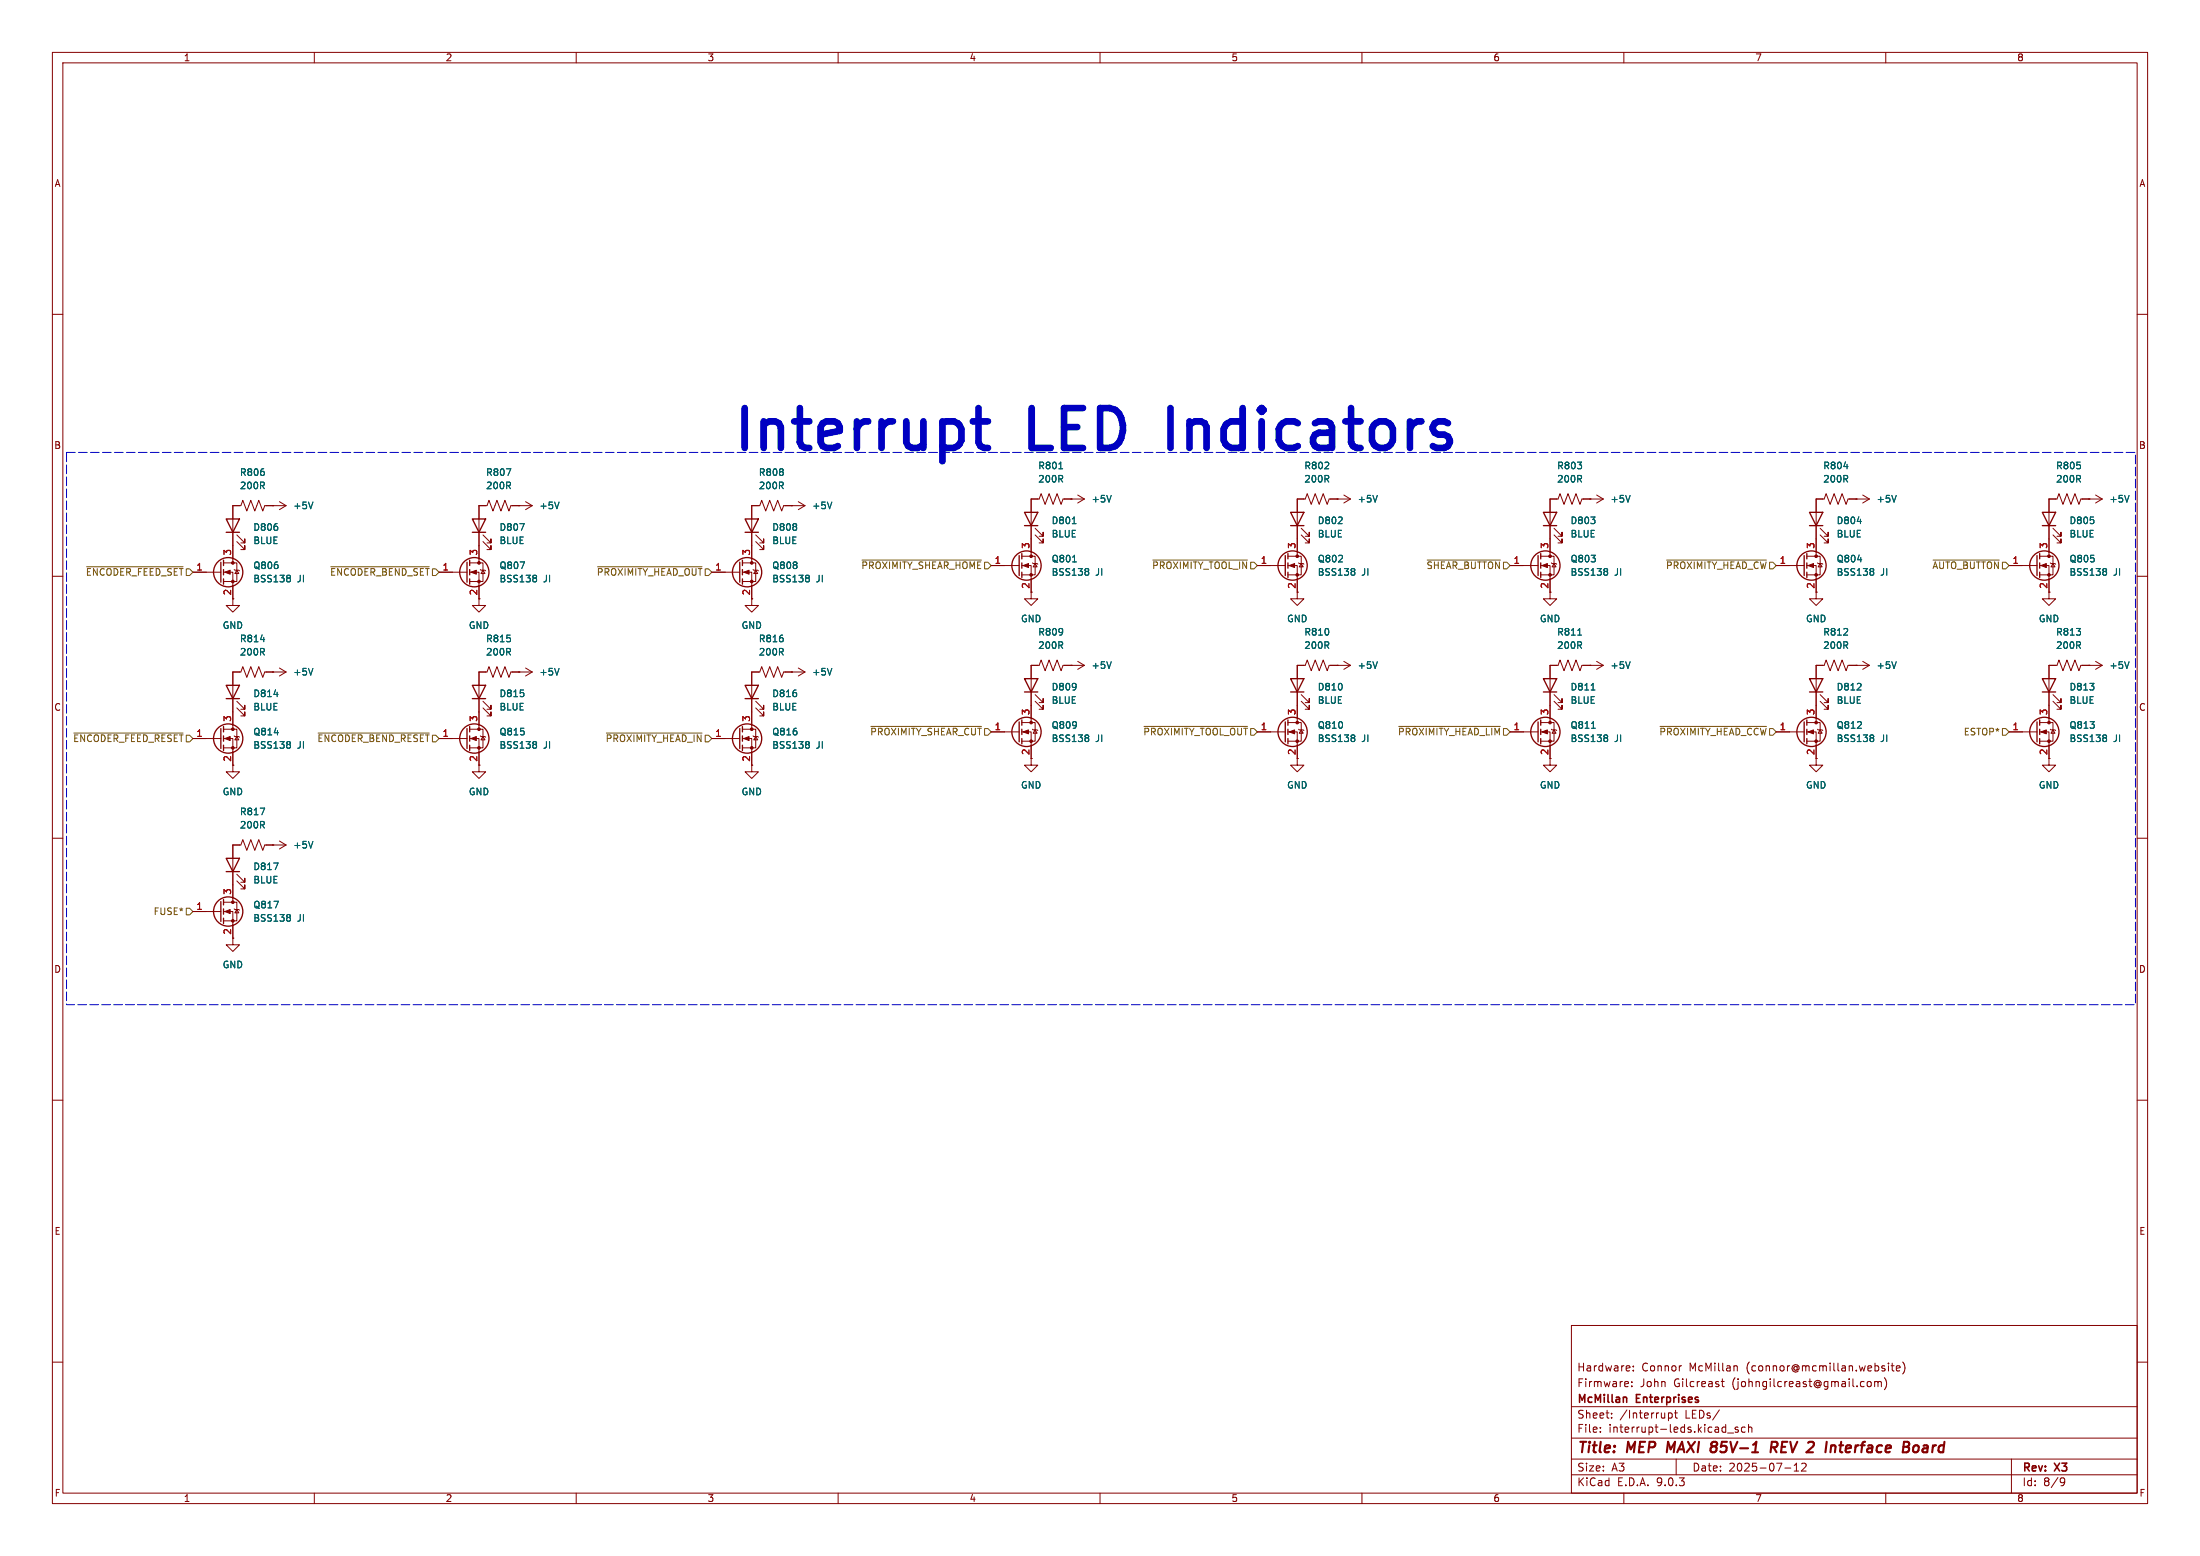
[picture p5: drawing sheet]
<svg xmlns="http://www.w3.org/2000/svg" width="420mm" height="297mm" viewBox="0 0 420 297" stroke-linecap="round" stroke-linejoin="round" font-family="sans-serif">
<g fill="none" stroke="#840000" stroke-width=".19">
<path d="M10 10h400v277h-400zM12 12h396v273h-396zM60 10v2M110 10v2M160 10v2M210 10v2M260 10v2M310 10v2M360 10v2M10 60h2M408 60h2M52.1 96.5h.1"/>
<path d="M53.3 95.8l1.3 .7M54.6 96.5h-4.1l-.3 1-.8-2-.8 2-.7-2-.8 2-.7-2-.4 1h-1.6v10.9M54.6 96.5l-1.3 .8M99.1 96.5h.1M100.3 95.8l1.3 .7M101.6 96.5h-4.1l-.3 1-.8-2-.8 2-.7-2-.8 2-.8-2-.3 1h-1.6v10.9M101.6 96.5l-1.3 .8M151.1 96.5h.1M152.4 95.8l1.3 .7M153.7 96.5h-4.1l-.4 1-.7-2-.8 2-.8-2-.7 2-.8-2-.4 1h-1.5v10.9M153.7 96.5l-1.3 .8M204.5 95.3h.1"/>
<path d="M205.7 94.5l1.3 .8M207 95.3h-4.1l-.3 1-.8-2.1-.8 2.1-.7-2.1-.8 2.1-.7-2.1-.4 1.1h-1.6v10.9M207 95.3l-1.3 .7M255.3 95.3h.1M256.5 94.5l1.3 .8M257.8 95.3h-4.1l-.3 1-.8-2.1-.8 2.1-.7-2.1-.8 2.1-.7-2.1-.4 1.1h-1.6v10.9M257.8 95.3l-1.3 .7M303.5 95.3h.1M304.8 94.5l1.3 .8M306.1 95.3h-4.1l-.4 1-.7-2.1-.8 2.1-.8-2.1-.7 2.1-.8-2.1-.4 1.1h-1.5v10.9M306.1 95.3l-1.3 .7M354.3 95.3h.1"/>
<path d="M355.6 94.5l1.3 .8M356.9 95.3h-4.1l-.4 1-.7-2.1-.8 2.1-.8-2.1-.7 2.1-.8-2.1-.4 1.1h-1.5v10.9M356.9 95.3l-1.3 .7M398.8 95.3h.1M400 94.5l1.3 .8M401.3 95.3h-4l-.4 1-.8-2.1-.7 2.1-.8-2.1-.8 2.1-.7-2.1-.4 1.1h-1.5v10.9M401.3 95.3l-1.3 .7M10 110h2M36.8 109.2h5.4M42.7 107.4h2.5v3.6h-2.5M42.7 109.2h1.7v6.4h1.3l-1.3 1.2-1.2-1.2h1.2M44.7 108.7l1 .3"/>
<path d="M45.2 108.8l.4 .7h-.8zM45.2 103.4l1.5 1.5v-.8v.8h-.7M45.2 102.1l1.5 1.5v-.7v.7h-.7M83.8 109.2h5.4M89.7 109.2h1.7v6.4h1.3l-1.3 1.2-1.2-1.2h1.2M89.7 107.4h2.5v3.6h-2.5M91.7 108.7l1 .3M92.2 108.8l.4 .7h-.8zM92.2 103.4l1.5 1.5v-.8v.8h-.7M92.2 102.1l1.5 1.5v-.7v.7h-.7M135.9 109.2h5.3M141.7 109.2h1.8v6.4h1.3l-1.3 1.2-1.3-1.2h1.3"/>
<path d="M141.7 107.4h2.6v3.6h-2.6M143.8 108.7l1 .3M144.3 103.4l1.5 1.5v-.8v.8h-.8M144.3 102.1l1.5 1.5v-.7v.7h-.8M144.3 108.8l.4 .7h-.8zM189.2 108h5.4M195.1 108h1.7v6.3h1.3l-1.3 1.3-1.2-1.3h1.2M195.1 106.2h2.5v3.5h-2.5M197.1 107.4l1 .3M197.6 102.1l1.5 1.5v-.7v.7h-.7M197.6 100.8l1.5 1.6v-.8v.8h-.7M197.6 107.6l.4 .6h-.8z"/>
<path d="M240 108h5.4M245.9 106.2h2.5v3.5h-2.5M245.9 108h1.7v6.3h1.3l-1.3 1.3-1.2-1.3h1.2M247.9 107.4l1 .3M248.4 102.1l1.5 1.5v-.7v.7h-.7M248.4 100.8l1.5 1.6v-.8v.8h-.7M248.4 107.6l.4 .6h-.8zM288.3 108h5.3M294.1 108h1.8v6.3h1.3l-1.3 1.3-1.3-1.3h1.3M294.1 106.2h2.6v3.5h-2.6M296.2 107.4l1 .3M296.7 102.1l1.5 1.5v-.7v.7h-.8"/>
<path d="M296.7 100.8l1.5 1.6v-.8v.8h-.8M296.7 107.6l.4 .6h-.8zM339.1 108h5.3M344.9 108h1.8v6.3h1.3l-1.3 1.3-1.3-1.3h1.3M344.9 106.2h2.6v3.5h-2.6M347 107.4l1 .3M347.5 102.1l1.5 1.5v-.7v.7h-.8M347.5 100.8l1.5 1.6v-.8v.8h-.8M347.5 107.6l.4 .6h-.8zM383.5 108h5.4M389.4 106.2h2.5v3.5h-2.5M389.4 108h1.8v6.3h1.2l-1.2 1.3-1.3-1.3h1.3"/>
<path d="M391.4 107.4l1 .3M391.9 102.1l1.5 1.5v-.7v.7h-.7M391.9 100.8l1.5 1.6v-.8v.8h-.7M391.9 107.6l.4 .6h-.8zM408 110h2M42.7 139.2h2.5v3.5h-2.5M45.2 135.1l1.5 1.6v-.8v.8h-.7M45.2 133.9l1.5 1.5v-.8v.8h-.7M52.1 128.3h.1M53.3 127.5l1.3 .8M54.6 128.3h-4.1l-.3 1-.8-2-.8 2-.7-2-.8 2-.7-2-.4 1h-1.6v10.9M54.6 128.3l-1.3 .7"/>
<path d="M89.7 139.2h2.5v3.5h-2.5M92.2 135.1l1.5 1.6v-.8v.8h-.7M92.2 133.9l1.5 1.5v-.8v.8h-.7M99.1 128.3h.1M100.3 127.5l1.3 .8M101.6 128.3h-4.1l-.3 1-.8-2-.8 2-.7-2-.8 2-.8-2-.3 1h-1.6v10.9M101.6 128.3l-1.3 .7M141.7 139.2h2.6v3.5h-2.6M144.3 135.1l1.5 1.6v-.8v.8h-.8M144.3 133.9l1.5 1.5v-.8v.8h-.8M151.1 128.3h.1M152.4 127.5l1.3 .8"/>
<path d="M153.7 128.3h-4.1l-.4 1-.7-2-.8 2-.8-2-.7 2-.8-2-.4 1h-1.5v10.9M153.7 128.3l-1.3 .7M189.2 139.7h5.4M195.1 137.9h2.5v3.6h-2.5M195.1 139.7h1.7v6.4h1.3l-1.3 1.2-1.2-1.2h1.2M197.1 139.2l1 .2M197.6 133.9l1.5 1.5v-.8v.8h-.7M197.6 132.6l1.5 1.5v-.7v.7h-.7M197.6 139.3l.4 .7h-.8zM204.5 127h.1M205.7 126.2l1.3 .8M207 127h-4.1l-.3 1-.8-2-.8 2-.7-2-.8 2-.7-2-.4 1h-1.6v10.9"/>
<path d="M207 127l-1.3 .8M240 139.7h5.4M245.9 137.9h2.5v3.6h-2.5M245.9 139.7h1.7v6.4h1.3l-1.3 1.2-1.2-1.2h1.2M247.9 139.2l1 .2M248.4 139.3l.4 .7h-.8zM248.4 133.9l1.5 1.5v-.8v.8h-.7M248.4 132.6l1.5 1.5v-.7v.7h-.7M255.3 127h.1M256.5 126.2l1.3 .8M257.8 127h-4.1l-.3 1-.8-2-.8 2-.7-2-.8 2-.7-2-.4 1h-1.6v10.9M257.8 127l-1.3 .8"/>
<path d="M288.3 139.7h5.3M294.1 137.9h2.6v3.6h-2.6M294.1 139.7h1.8v6.4h1.3l-1.3 1.2-1.3-1.2h1.3M296.2 139.2l1 .2M296.7 139.3l.4 .7h-.8zM296.7 133.9l1.5 1.5v-.8v.8h-.8M296.7 132.6l1.5 1.5v-.7v.7h-.8M303.5 127h.1M304.8 126.2l1.3 .8M306.1 127h-4.1l-.4 1-.7-2-.8 2-.8-2-.7 2-.8-2-.4 1h-1.5v10.9M306.1 127l-1.3 .8M339.1 139.7h5.3"/>
<path d="M344.9 137.9h2.6v3.6h-2.6M344.9 139.7h1.8v6.4h1.3l-1.3 1.2-1.3-1.2h1.3M347 139.2l1 .2M347.5 139.3l.4 .7h-.8zM347.5 133.9l1.5 1.5v-.8v.8h-.8M347.5 132.6l1.5 1.5v-.7v.7h-.8M354.3 127h.1M355.6 126.2l1.3 .8M356.9 127h-4.1l-.4 1-.7-2-.8 2-.8-2-.7 2-.8-2-.4 1h-1.5v10.9M356.9 127l-1.3 .8M383.5 139.7h5.4M389.4 139.7h1.8v6.4h1.2l-1.2 1.2-1.3-1.2h1.3"/>
<path d="M389.4 137.9h2.5v3.6h-2.5M391.4 139.2l1 .2M391.9 133.9l1.5 1.5v-.8v.8h-.7M391.9 132.6l1.5 1.5v-.7v.7h-.7M391.9 139.3l.4 .7h-.8zM398.8 127h.1M400 126.2l1.3 .8M401.3 127h-4l-.4 1-.8-2-.7 2-.8-2-.8 2-.7-2-.4 1h-1.5v10.9M401.3 127l-1.3 .8M10 160h2M36.8 141h5.4M42.7 141h1.7v6.3h1.3l-1.3 1.3-1.2-1.3h1.2"/>
<path d="M44.7 140.5l1 .2M45.2 140.6l.4 .6h-.8zM83.8 141h5.4M89.7 141h1.7v6.3h1.3l-1.3 1.3-1.2-1.3h1.2M91.7 140.5l1 .2M92.2 140.6l.4 .6h-.8zM135.9 141h5.3M141.7 141h1.8v6.3h1.3l-1.3 1.3-1.3-1.3h1.3M143.8 140.5l1 .2M144.3 140.6l.4 .6h-.8zM408 160h2M36.8 174h5.4"/>
<path d="M42.7 172.2h2.5v3.6h-2.5M42.7 174h1.7v6.3h1.3l-1.3 1.3-1.2-1.3h1.2M44.7 173.5l1 .2M45.2 168.1l1.5 1.6v-.8v.8h-.7M45.2 166.9l1.5 1.5v-.8v.8h-.7M45.2 173.6l.4 .6h-.8zM52.1 161.3h.1M53.3 160.5l1.3 .8M54.6 161.3h-4.1l-.3 1-.8-2-.8 2-.7-2-.8 2-.7-2-.4 1h-1.6v10.9M54.6 161.3l-1.3 .8M10 210h2M408 210h2"/>
<path d="M300 253h108v32h-108zM363.2 260a1.72 1.72 0 0 1 0 2.3M10 260h2M300 278.5h108M300 274.5h108M300 268.5h108M305.5 273.2v.2M305.5 272.5v.1M307.7 270.5v.2M307.7 269.8v.1M310.8 263.8l.1 .2-.7 .2M311.5 264.5v.2"/>
<path d="M311.5 263.8v.1M311.8 261.5v.2M311.8 260.8v.1M318.5 269.7v1.5M318.5 269.8l.4-.1 .3 .3-.1 .6h-.6M319.7 269.7h.5M319.9 269.2v1.3l.3 .2M320 278.5v3M320.9 260.7h.1M328.2 269.1l-1.3 1.9M328.6 263.7h.6M328.8 263.2v1.3l.4 .2"/>
<path d="M329.8 273.5h1.1M331.2 260.7h.2l.3 .2v.8M331.8 272.5l-.4-.1-.2 .2 .1 .2 .5 .2v.3h-.6M333.2 272.5l-.5-.1-.3 .3 .2 .6h.6M333.8 272.5l.2-.1 .4 .1v.9M333.8 271.9v1.5M342.5 279.7l.4-.4v1.5M343.9 279.4l.6-.1 .2 .1 .1 .3-.9 1.1h.9M356.5 263.8l.2-.1 .5 .1v.6l-.1 .2-.4 .1-.2-.2zM357.9 263.8l.4-.1 .2 .2M357.9 263.7v1M358.5 263.9l.2-.2 .4 .1 .1 .9"/>
<path d="M358.5 263.9v.8M359.8 263a1.74 1.74 0 0 1-.1 2.3M360.5 260.2v.1M360.5 260.7v1M361 260.7h.6M361.2 260.2v1.3l.4 .2M362 261.2l.7-.2v-.2l-.5-.1-.2 .2 .1 .7h.6M384 278.5v6.5M408 260h2M60 285v2M110 285v2M160 285v2"/>
<path d="M210 285v2M260 285v2M300 281.5h108M310 285v2M340.7 280.2h1.2M342.5 280.8h.9M360 285v2M393.6 282.1l.5 .1a.99 .99 0 0 1-.4 1.4h-.3M394.2 282.7l-.3 .3h-.3"/>
</g>
<g fill="none" stroke="#840000" stroke-width=".4">
<path d="M318.4 275.2l-.2 2M327 276.1h.4M327.1 275.2h.4M327.4 276.1l.2 .1M327.5 277l-.3 .2M327.6 276l-.2 .1M338.1 276.3h.8a.55 .55 0 0 0 .4-.5 .55 .55 0 0 0-.3-.6h-.7l-.3 2M338.6 276.3l.5 .9M351.1 275.9h.8M351.5 275.2l-.2 1.7v.2l.4 .1M365.4 276.1a.52 .52 0 0 1 .5-.2 .52 .52 0 0 1 .4 .4l-.1 .5a.55 .55 0 0 1-.5 .4 .55 .55 0 0 1-.5-.4zM367.4 275.9l-.2 .1"/>
<path d="M367.8 276.4h-.5a.4 .4 0 0 0-.3 .4 .4 .4 0 0 0 .2 .4h.5"/>
</g>
<path d="M310.3 266.7l.2 .2v.8" fill="none" stroke="#840000" stroke-width=".3"/>
<g fill="none" stroke="#840000" stroke-width=".25">
<path d="M43.2 99.1h2.5l-1.3 2.5zM90.2 99.1h2.5l-1.3 2.5zM142.2 99.1h2.6l-1.3 2.5zM195.6 97.8h2.5l-1.3 2.5zM246.4 97.8h2.5l-1.3 2.5zM294.6 97.8h2.6l-1.3 2.5zM345.4 97.8h2.6l-1.3 2.5zM389.9 97.8h2.5l-1.2 2.5zM42.2 107.3v3.8M42.7 106.9v1.1M42.7 108.7v1M42.7 110.5v1"/>
<path d="M43.2 101.6h2.5M89.2 107.3v3.8M89.7 106.9v1.1M89.7 108.7v1M89.7 110.5v1M90.2 101.6h2.5M141.2 107.3v3.8M141.7 106.9v1.1M141.7 108.7v1M141.7 110.5v1M142.2 101.6h2.6M194.6 106v3.9"/>
<path d="M195.1 105.7v1M195.1 107.4v1.1M195.1 109.2v1M195.6 100.3h2.5M245.4 106v3.9M245.9 105.7v1M245.9 107.4v1.1M245.9 109.2v1M246.4 100.3h2.5M293.6 106v3.9M294.1 105.7v1M294.1 107.4v1.1"/>
<path d="M294.1 109.2v1M294.6 100.3h2.6M344.4 106v3.9M344.9 105.7v1M344.9 107.4v1.1M344.9 109.2v1M345.4 100.3h2.6M388.9 106v3.9M389.4 105.7v1M389.4 107.4v1.1M389.4 109.2v1M389.9 100.3h2.5"/>
<path d="M42.2 139.1v3.8M42.7 138.7v1M43.2 130.8h2.5l-1.3 2.6zM43.2 133.4h2.5M89.2 139.1v3.8M89.7 138.7v1M90.2 130.8h2.5l-1.3 2.6zM90.2 133.4h2.5M141.2 139.1v3.8M141.7 138.7v1M142.2 130.8h2.6l-1.3 2.6zM142.2 133.4h2.6"/>
<path d="M194.6 137.8v3.8M195.1 137.4v1M195.1 139.2v1M195.6 129.5h2.5l-1.3 2.6zM195.6 132.1h2.5M245.4 137.8v3.8M245.9 137.4v1M245.9 139.2v1M246.4 129.5h2.5l-1.3 2.6zM246.4 132.1h2.5M293.6 137.8v3.8M294.1 137.4v1"/>
<path d="M294.1 139.2v1M294.6 129.5h2.6l-1.3 2.6zM294.6 132.1h2.6M344.4 137.8v3.8M344.9 137.4v1M344.9 139.2v1M345.4 129.5h2.6l-1.3 2.6zM345.4 132.1h2.6M388.9 137.8v3.8M389.4 137.4v1M389.4 139.2v1M389.9 129.5h2.5l-1.2 2.6z"/>
<path d="M389.9 132.1h2.5M42.7 140.5v1M42.7 142.2v1.1M89.7 140.5v1M89.7 142.2v1.1M141.7 140.5v1M141.7 142.2v1.1M195.1 141v1M245.9 141v1M294.1 141v1M344.9 141v1M389.4 141v1"/>
<path d="M42.2 172.1v3.8M42.7 171.7v1M42.7 173.5v1M42.7 175.3v1M43.2 163.8h2.5l-1.3 2.6zM43.2 166.4h2.5"/>
<circle cx="43.6" cy="109.2" r="2.79"/>
<circle cx="90.6" cy="109.2" r="2.79"/>
<circle cx="142.6" cy="109.2" r="2.79"/>
<circle cx="196" cy="107.9" r="2.79"/>
<circle cx="246.8" cy="107.9" r="2.79"/>
<circle cx="295" cy="107.9" r="2.79"/>
<circle cx="345.8" cy="107.9" r="2.79"/>
<circle cx="390.3" cy="107.9" r="2.79"/>
<circle cx="196" cy="139.7" r="2.79"/>
<circle cx="246.8" cy="139.7" r="2.79"/>
<circle cx="295" cy="139.7" r="2.79"/>
<circle cx="345.8" cy="139.7" r="2.79"/>
<circle cx="390.3" cy="139.7" r="2.79"/>
<circle cx="43.6" cy="141" r="2.79"/>
<circle cx="90.6" cy="141" r="2.79"/>
<circle cx="142.6" cy="141" r="2.79"/>
<circle cx="43.6" cy="174" r="2.79"/>
</g>
<g fill="#840000" stroke="#840000" stroke-width=".19">
<path d="M42.9 109.2l1-.4v.8z"/>
<path d="M42.9 141l1-.4v.8z"/>
<path d="M89.9 141l1-.4v.8z"/>
<path d="M89.9 109.2l1-.4v.8z"/>
<path d="M345.2 108l1-.4v.7z"/>
<path d="M195.3 108l1-.4v.7z"/>
<path d="M294.4 139.7l1-.4v.8z"/>
<path d="M389.6 108l1.1-.4v.7z"/>
<path d="M195.3 139.7l1-.4v.8z"/>
<path d="M42.9 174l1-.4v.8z"/>
<path d="M345.2 139.7l1-.4v.8z"/>
<path d="M142 141l1-.4v.8z"/>
<path d="M142 109.2l1-.4v.8z"/>
<path d="M246.1 139.7l1-.4v.8z"/>
<path d="M294.4 108l1-.4v.7z"/>
<path d="M246.1 108l1-.4v.7z"/>
<path d="M389.6 139.7l1.1-.4v.8z"/>
<circle cx="44.4" cy="107.4" r=".25"/>
<circle cx="44.4" cy="111" r=".25"/>
<circle cx="44.4" cy="139.2" r=".25"/>
<circle cx="44.4" cy="142.7" r=".25"/>
<circle cx="91.4" cy="139.2" r=".25"/>
<circle cx="91.4" cy="142.7" r=".25"/>
<circle cx="91.4" cy="107.4" r=".25"/>
<circle cx="91.4" cy="111" r=".25"/>
<circle cx="346.7" cy="106.2" r=".25"/>
<circle cx="346.7" cy="109.7" r=".25"/>
<circle cx="196.8" cy="106.2" r=".25"/>
<circle cx="196.8" cy="109.7" r=".25"/>
<circle cx="295.9" cy="137.9" r=".25"/>
<circle cx="295.9" cy="141.5" r=".25"/>
<circle cx="391.2" cy="106.2" r=".25"/>
<circle cx="391.2" cy="109.7" r=".25"/>
<circle cx="196.8" cy="137.9" r=".25"/>
<circle cx="196.8" cy="141.5" r=".25"/>
<circle cx="44.4" cy="172.2" r=".25"/>
<circle cx="44.4" cy="175.8" r=".25"/>
<circle cx="346.7" cy="137.9" r=".25"/>
<circle cx="346.7" cy="141.5" r=".25"/>
<circle cx="143.5" cy="139.2" r=".25"/>
<circle cx="143.5" cy="142.7" r=".25"/>
<circle cx="143.5" cy="107.4" r=".25"/>
<circle cx="143.5" cy="111" r=".25"/>
<circle cx="247.6" cy="137.9" r=".25"/>
<circle cx="247.6" cy="141.5" r=".25"/>
<circle cx="295.9" cy="106.2" r=".25"/>
<circle cx="295.9" cy="109.7" r=".25"/>
<circle cx="247.6" cy="106.2" r=".25"/>
<circle cx="247.6" cy="109.7" r=".25"/>
<circle cx="391.2" cy="137.9" r=".25"/>
<circle cx="391.2" cy="141.5" r=".25"/>
</g>
<g fill="none" stroke="#006464" stroke-width=".19">
<path d="M59.7 95.8l-.4 1.3M96.7 89.5h.8l-.5 1.2M99.2 100h.9l-.6 1.2M106.7 95.8l-.4 1.3M158.8 95.8l-.4 1.3M204.7 100h.7M212.1 94.6l-.4 1.2M262.9 94.6l-.4 1.2M311.2 94.6l-.4 1.2M352 89.1h.8M354.6 99.5h.7M362 94.6l-.4 1.2"/>
<path d="M406.5 94.6l-.5 1.2M55.2 109.8l.2 .2-.2 .3 .2 .3v.2l-.2 .3M102.2 109.8l.2 .2-.2 .3 .2 .3v.2l-.2 .3M154.3 109.8l.2 .2-.2 .3 .2 .3v.2l-.2 .3M204.8 107.3h.7M207.6 108.5l.2 .3-.2 .3 .2 .2v.3l-.2 .2M258.4 108.5l.2 .3-.2 .3 .2 .2v.3l-.2 .2M306.7 108.5l.2 .3-.2 .3 .2 .2v.3l-.2 .2M357.5 108.5l.2 .3-.2 .3 .2 .2v.3l-.2 .2M401.9 108.5l.3 .3-.3 .3 .3 .2v.3l-.3 .2M49.7 122.1h.8M52.3 132.6h.8"/>
<path d="M59.7 127.6l-.4 1.2M106.7 127.6l-.4 1.2M158.8 127.6l-.4 1.2M212.1 126.3l-.4 1.3M262.9 126.3l-.4 1.3M301.2 121.2h.7M303.8 131.7h.7M303.8 139h.7M311.2 126.3l-.4 1.3M362 126.3l-.4 1.3M406.5 126.3l-.5 1.3M49.7 154.2h.8l-.5 1.3"/>
<path d="M55.2 141.5l.2 .3-.2 .3 .2 .2v.3l-.2 .2M102.2 141.5l.2 .3-.2 .3 .2 .2v.3l-.2 .2M154.3 141.5l.2 .3-.2 .3 .2 .2v.3l-.2 .2M207.6 140.3l.2 .2-.2 .3 .2 .3v.2l-.2 .2M258.4 140.3l.2 .2-.2 .3 .2 .3v.2l-.2 .2M306.7 140.3l.2 .2-.2 .3 .2 .3v.2l-.2 .2M357.5 140.3l.2 .2-.2 .3 .2 .3v.2l-.2 .2M401.9 140.3l.3 .2-.3 .3 .3 .3v.2l-.3 .2M52.2 164.7h.9l-.6 1.3M55.2 174.6l.2 .2-.2 .3 .2 .3v.2l-.2 .2M59.7 160.6l-.4 1.3"/>
</g>
<g fill="none" stroke="#725600" stroke-width=".19">
<path d="M16.5 108.2h18.5M63.1 108.2h18.8M114.1 108.2h19.9M164.6 106.9h22.8M220.1 106.9h18.1M272.5 106.9h13.9M318.2 106.9h19M369 106.9h12.7M14.1 139.9h20.9M60.7 139.9h21.2M115.8 139.9h18.2M166.3 138.7h21.1"/>
<path d="M218.4 138.7h19.8M267 138.7h19.4M316.9 138.7h20.3M382.3 139.1h.6l.6 .6-.6 .6h-.6zM35.6 173.4h.6l.6 .6-.6 .6h-.6z"/>
</g>
<path d="M186.8 77.9v6.5l.4 .7 .7 .4h.7M185.7 80.4h2.9" fill="none" stroke="#0000c2" stroke-width="1.3"/>
<path d="M12.7 86.4h395v105.4h-395z" fill="none" stroke="#0000c2" stroke-width=".19" stroke-dasharray="1.7 .6"/>
<g font-size="10.6" fill="#0000c2">
<text x="139.2" y="87.8">Interrupt</text>
<text x="225.1" y="87.8">Indicators</text>
</g>
<text font-size="10.6" fill="#006464" x="196.3" y="87.8">LED</text>
<g font-size="2.8" fill="#840000">
<text x="301" y="277.9">Title:</text>
<text x="310.6" y="277.9">MEP</text>
<text x="319.1" y="277.9">MAXI</text>
<text x="328.2" y="277.9">85V-1</text>
<text x="340.5" y="277.9">REV 2</text>
<text x="352.6" y="277.9">Interface</text>
<text x="368.1" y="277.9">Board</text>
</g>
<g font-size="2.1" fill="#840000">
<text x="301" y="262">Hardware:</text>
<text x="313.4" y="262">Connor</text>
<text x="322.5" y="262">McMillan</text>
<text x="333.5" y="262">(connor@mcmillan.website)</text>
<text x="301" y="268.2">McMillan</text>
<text x="301" y="265">Firmware:</text>
<text x="312.4" y="268.2">Enterprises</text>
<text x="313.1" y="265">John</text>
<text x="319.6" y="265">Gilcreast</text>
<text x="330.8" y="265">(johngilcreast@gmail.com)</text>
<text x="301" y="273.7">File:</text>
<text x="301" y="271">Sheet:</text>
<text x="307.1" y="273.7">interrupt-leds.kicad_sch</text>
<text x="309.2" y="271">/Interrupt</text>
<text x="321.7" y="271">LEDs/</text>
<text x="301" y="281.1">Size:</text>
<text x="307.6" y="281.1">A3</text>
<text x="323" y="281.1">Date:</text>
<text x="330" y="281.1">2025-07-12</text>
<text x="386" y="281.3">Rev:</text>
<text x="392.4" y="281.3">X3</text>
<text x="301" y="283.9">KiCad</text>
<text x="308.7" y="283.9">E.D.A.</text>
<text x="316.3" y="283.9">9.0.3</text>
<text x="386" y="283.9">Id:</text>
<text x="390.1" y="283.9">8/9</text>
</g>
<g font-size="1.8" fill="#840000">
<text x="35" y="11.9">1</text>
<text x="85" y="11.9">2</text>
<text x="135" y="11.9">3</text>
<text x="185" y="11.9">4</text>
<text x="235" y="11.9">5</text>
<text x="285" y="11.9">6</text>
<text x="335" y="11.9">7</text>
<text x="385" y="11.9">8</text>
<text x="10.3" y="35.9">A</text>
<text x="408.3" y="35.9">A</text>
<text x="10.3" y="85.9">B</text>
<text x="408.2" y="85.9">B</text>
<text x="44.2" y="113.7" transform="rotate(-90 44.2 113.7)">2</text>
<text x="247.4" y="112.5" transform="rotate(-90 247.4 112.5)">2</text>
<text x="390.9" y="112.5" transform="rotate(-90 390.9 112.5)">2</text>
<text x="10.3" y="135.9">C</text>
<text x="408.2" y="135.9">C</text>
<text x="196.6" y="144.2" transform="rotate(-90 196.6 144.2)">2</text>
<text x="247.4" y="144.2" transform="rotate(-90 247.4 144.2)">2</text>
<text x="44.2" y="178.5" transform="rotate(-90 44.2 178.5)">2</text>
<text x="10.3" y="185.9">D</text>
<text x="408.2" y="185.9">D</text>
<text x="10.3" y="235.9">E</text>
<text x="408.3" y="235.9">E</text>
<text x="10.3" y="285.9">F</text>
<text x="35" y="286.9">1</text>
<text x="85" y="286.9">2</text>
<text x="135" y="286.9">3</text>
<text x="185" y="286.9">4</text>
<text x="235" y="286.9">5</text>
<text x="285" y="286.9">6</text>
<text x="335" y="286.9">7</text>
<text x="385" y="286.9">8</text>
<text x="408.3" y="285.9">F</text>
</g>
<g font-size="1.8" fill="#006464">
<text x="198.1" y="89.8">R801</text>
<text x="248.9" y="89.8">R802</text>
<text x="297.2" y="89.8">R803</text>
<text x="348" y="89.8">R804</text>
<text x="392.4" y="89.8">R805</text>
<text x="45.7" y="91">R806</text>
<text x="45.7" y="93.6">200R</text>
<text x="92.7" y="91">R807</text>
<text x="92.7" y="93.6">200R</text>
<text x="144.8" y="91">R808</text>
<text x="144.8" y="93.6">200R</text>
<text x="198.1" y="92.3">200R</text>
<text x="248.9" y="92.3">200R</text>
<text x="297.2" y="92.3">200R</text>
<text x="348" y="92.3">200R</text>
<text x="392.4" y="92.3">200R</text>
<text x="48.3" y="101.5">D806</text>
<text x="55.9" y="97.4">+5V</text>
<text x="95.3" y="101.5">D807</text>
<text x="102.9" y="97.4">+5V</text>
<text x="147.3" y="101.5">D808</text>
<text x="154.9" y="97.4">+5V</text>
<text x="200.7" y="100.2">D801</text>
<text x="208.3" y="96.1">+5V</text>
<text x="251.5" y="100.2">D802</text>
<text x="259.1" y="96.1">+5V</text>
<text x="299.7" y="100.2">D803</text>
<text x="307.3" y="96.1">+5V</text>
<text x="350.5" y="100.2">D804</text>
<text x="358.1" y="96.1">+5V</text>
<text x="395" y="100.2">D805</text>
<text x="402.6" y="96.1">+5V</text>
<text x="48.3" y="104.1">BLUE</text>
<text x="95.3" y="104.1">BLUE</text>
<text x="147.3" y="104.1">BLUE</text>
<text x="200.7" y="102.8">BLUE</text>
<text x="200.7" y="107.5">Q801</text>
<text x="251.5" y="102.8">BLUE</text>
<text x="251.5" y="107.5">Q802</text>
<text x="299.7" y="102.8">BLUE</text>
<text x="299.7" y="107.5">Q803</text>
<text x="350.5" y="102.8">BLUE</text>
<text x="350.5" y="107.5">Q804</text>
<text x="395" y="102.8">BLUE</text>
<text x="395" y="107.5">Q805</text>
<text x="48.3" y="111.4">BSS138</text>
<text x="48.3" y="108.8">Q806</text>
<text x="56.8" y="111.4">JI</text>
<text x="95.3" y="111.4">BSS138</text>
<text x="95.3" y="108.8">Q807</text>
<text x="103.7" y="111.4">JI</text>
<text x="147.3" y="111.4">BSS138</text>
<text x="147.3" y="108.8">Q808</text>
<text x="155.8" y="111.4">JI</text>
<text x="200.7" y="110.1">BSS138</text>
<text x="209.2" y="110.1">JI</text>
<text x="251.5" y="110.1">BSS138</text>
<text x="260" y="110.1">JI</text>
<text x="299.7" y="110.1">BSS138</text>
<text x="308.2" y="110.1">JI</text>
<text x="350.5" y="110.1">BSS138</text>
<text x="359" y="110.1">JI</text>
<text x="395" y="110.1">BSS138</text>
<text x="403.5" y="110.1">JI</text>
<text x="194.8" y="119">GND</text>
<text x="245.6" y="119">GND</text>
<text x="293.9" y="119">GND</text>
<text x="344.7" y="119">GND</text>
<text x="389.1" y="119">GND</text>
<text x="42.4" y="120.2">GND</text>
<text x="45.7" y="122.8">R814</text>
<text x="45.7" y="125.3">200R</text>
<text x="89.4" y="120.2">GND</text>
<text x="92.7" y="122.8">R815</text>
<text x="92.7" y="125.3">200R</text>
<text x="141.5" y="120.2">GND</text>
<text x="144.8" y="122.8">R816</text>
<text x="144.8" y="125.3">200R</text>
<text x="198.1" y="121.5">R809</text>
<text x="198.1" y="124.1">200R</text>
<text x="248.9" y="121.5">R810</text>
<text x="248.9" y="124.1">200R</text>
<text x="297.2" y="121.5">R811</text>
<text x="297.2" y="124.1">200R</text>
<text x="348" y="121.5">R812</text>
<text x="348" y="124.1">200R</text>
<text x="392.4" y="121.5">R813</text>
<text x="392.4" y="124.1">200R</text>
<text x="55.9" y="129.1">+5V</text>
<text x="102.9" y="129.1">+5V</text>
<text x="154.9" y="129.1">+5V</text>
<text x="200.7" y="132">D809</text>
<text x="208.3" y="127.9">+5V</text>
<text x="251.5" y="132">D810</text>
<text x="259.1" y="127.9">+5V</text>
<text x="299.7" y="132">D811</text>
<text x="307.3" y="127.9">+5V</text>
<text x="350.5" y="132">D812</text>
<text x="358.1" y="127.9">+5V</text>
<text x="395" y="132">D813</text>
<text x="402.6" y="127.9">+5V</text>
<text x="48.3" y="133.3">D814</text>
<text x="48.3" y="135.8">BLUE</text>
<text x="95.3" y="133.3">D815</text>
<text x="95.3" y="135.8">BLUE</text>
<text x="147.3" y="133.3">D816</text>
<text x="147.3" y="135.8">BLUE</text>
<text x="200.7" y="134.5">BLUE</text>
<text x="251.5" y="134.5">BLUE</text>
<text x="299.7" y="134.5">BLUE</text>
<text x="350.5" y="134.5">BLUE</text>
<text x="395" y="134.5">BLUE</text>
<text x="48.3" y="143.1">BSS138</text>
<text x="48.3" y="140.6">Q814</text>
<text x="56.8" y="143.1">JI</text>
<text x="95.3" y="143.1">BSS138</text>
<text x="95.3" y="140.6">Q815</text>
<text x="103.7" y="143.1">JI</text>
<text x="147.3" y="143.1">BSS138</text>
<text x="147.3" y="140.6">Q816</text>
<text x="155.8" y="143.1">JI</text>
<text x="200.7" y="141.8">BSS138</text>
<text x="200.7" y="139.3">Q809</text>
<text x="209.2" y="141.8">JI</text>
<text x="251.5" y="141.8">BSS138</text>
<text x="251.5" y="139.3">Q810</text>
<text x="260" y="141.8">JI</text>
<text x="299.7" y="141.8">BSS138</text>
<text x="299.7" y="139.3">Q811</text>
<text x="308.2" y="141.8">JI</text>
<text x="350.5" y="141.8">BSS138</text>
<text x="350.5" y="139.3">Q812</text>
<text x="359" y="141.8">JI</text>
<text x="395" y="141.8">BSS138</text>
<text x="395" y="139.3">Q813</text>
<text x="403.5" y="141.8">JI</text>
<text x="42.4" y="152">GND</text>
<text x="45.7" y="155.8">R817</text>
<text x="89.4" y="152">GND</text>
<text x="141.5" y="152">GND</text>
<text x="194.8" y="150.7">GND</text>
<text x="245.6" y="150.7">GND</text>
<text x="293.9" y="150.7">GND</text>
<text x="344.7" y="150.7">GND</text>
<text x="389.1" y="150.7">GND</text>
<text x="45.7" y="158.3">200R</text>
<text x="48.3" y="166.3">D817</text>
<text x="55.9" y="162.2">+5V</text>
<text x="48.3" y="168.8">BLUE</text>
<text x="48.3" y="173.6">Q817</text>
<text x="48.3" y="176.1">BSS138</text>
<text x="56.8" y="176.1">JI</text>
<text x="42.4" y="185">GND</text>
</g>
<g font-size="1.8" fill="#a90000">
<text x="44.2" y="106.1" transform="rotate(-90 44.2 106.1)">3</text>
<text x="91.2" y="106.1" transform="rotate(-90 91.2 106.1)">3</text>
<text x="143.3" y="106.1" transform="rotate(-90 143.3 106.1)">3</text>
<text x="189.8" y="107.7">1</text>
<text x="196.6" y="104.8" transform="rotate(-90 196.6 104.8)">3</text>
<text x="240.6" y="107.7">1</text>
<text x="247.4" y="104.8" transform="rotate(-90 247.4 104.8)">3</text>
<text x="288.9" y="107.7">1</text>
<text x="295.7" y="104.8" transform="rotate(-90 295.7 104.8)">3</text>
<text x="339.7" y="107.7">1</text>
<text x="346.5" y="104.8" transform="rotate(-90 346.5 104.8)">3</text>
<text x="384.1" y="107.7">1</text>
<text x="390.9" y="104.8" transform="rotate(-90 390.9 104.8)">3</text>
<text x="37.4" y="109">1</text>
<text x="84.4" y="109">1</text>
<text x="91.2" y="113.7" transform="rotate(-90 91.2 113.7)">2</text>
<text x="136.5" y="109">1</text>
<text x="143.3" y="113.7" transform="rotate(-90 143.3 113.7)">2</text>
<text x="196.6" y="112.5" transform="rotate(-90 196.6 112.5)">2</text>
<text x="295.7" y="112.5" transform="rotate(-90 295.7 112.5)">2</text>
<text x="346.5" y="112.5" transform="rotate(-90 346.5 112.5)">2</text>
<text x="44.2" y="137.9" transform="rotate(-90 44.2 137.9)">3</text>
<text x="91.2" y="137.9" transform="rotate(-90 91.2 137.9)">3</text>
<text x="143.3" y="137.9" transform="rotate(-90 143.3 137.9)">3</text>
<text x="196.6" y="136.6" transform="rotate(-90 196.6 136.6)">3</text>
<text x="247.4" y="136.6" transform="rotate(-90 247.4 136.6)">3</text>
<text x="295.7" y="136.6" transform="rotate(-90 295.7 136.6)">3</text>
<text x="346.5" y="136.6" transform="rotate(-90 346.5 136.6)">3</text>
<text x="390.9" y="136.6" transform="rotate(-90 390.9 136.6)">3</text>
<text x="37.4" y="140.7">1</text>
<text x="84.4" y="140.7">1</text>
<text x="136.5" y="140.7">1</text>
<text x="189.8" y="139.4">1</text>
<text x="240.6" y="139.4">1</text>
<text x="288.9" y="139.4">1</text>
<text x="339.7" y="139.4">1</text>
<text x="384.1" y="139.4">1</text>
<text x="44.2" y="145.5" transform="rotate(-90 44.2 145.5)">2</text>
<text x="91.2" y="145.5" transform="rotate(-90 91.2 145.5)">2</text>
<text x="143.3" y="145.5" transform="rotate(-90 143.3 145.5)">2</text>
<text x="295.7" y="144.2" transform="rotate(-90 295.7 144.2)">2</text>
<text x="346.5" y="144.2" transform="rotate(-90 346.5 144.2)">2</text>
<text x="390.9" y="144.2" transform="rotate(-90 390.9 144.2)">2</text>
<text x="37.4" y="173.7">1</text>
<text x="44.2" y="170.9" transform="rotate(-90 44.2 170.9)">3</text>
</g>
<g font-size="1.8" fill="#725600">
<text x="16.3" y="110.1">~{ENCODER_FEED_SET}</text>
<text x="62.9" y="110.1">~{ENCODER_BEND_SET}</text>
<text x="113.8" y="110.1">~{PROXIMITY_HEAD_OUT}</text>
<text x="164.3" y="108.8">~{PROXIMITY_SHEAR_HOME}</text>
<text x="219.9" y="108.8">~{PROXIMITY_TOOL_IN}</text>
<text x="272.2" y="108.8">~{SHEAR_BUTTON}</text>
<text x="317.9" y="108.8">~{PROXIMITY_HEAD_CW}</text>
<text x="368.8" y="108.8">~{AUTO_BUTTON}</text>
<text x="13.9" y="141.8">~{ENCODER_FEED_RESET}</text>
<text x="60.5" y="141.8">~{ENCODER_BEND_RESET}</text>
<text x="115.5" y="141.8">~{PROXIMITY_HEAD_IN}</text>
<text x="166" y="140.6">~{PROXIMITY_SHEAR_CUT}</text>
<text x="218.2" y="140.6">~{PROXIMITY_TOOL_OUT}</text>
<text x="266.8" y="140.6">~{PROXIMITY_HEAD_LIM}</text>
<text x="316.7" y="140.6">~{PROXIMITY_HEAD_CCW}</text>
<text x="374.8" y="140.6">ESTOP*</text>
<text x="29.2" y="174.9">FUSE*</text>
</g>
</svg>
